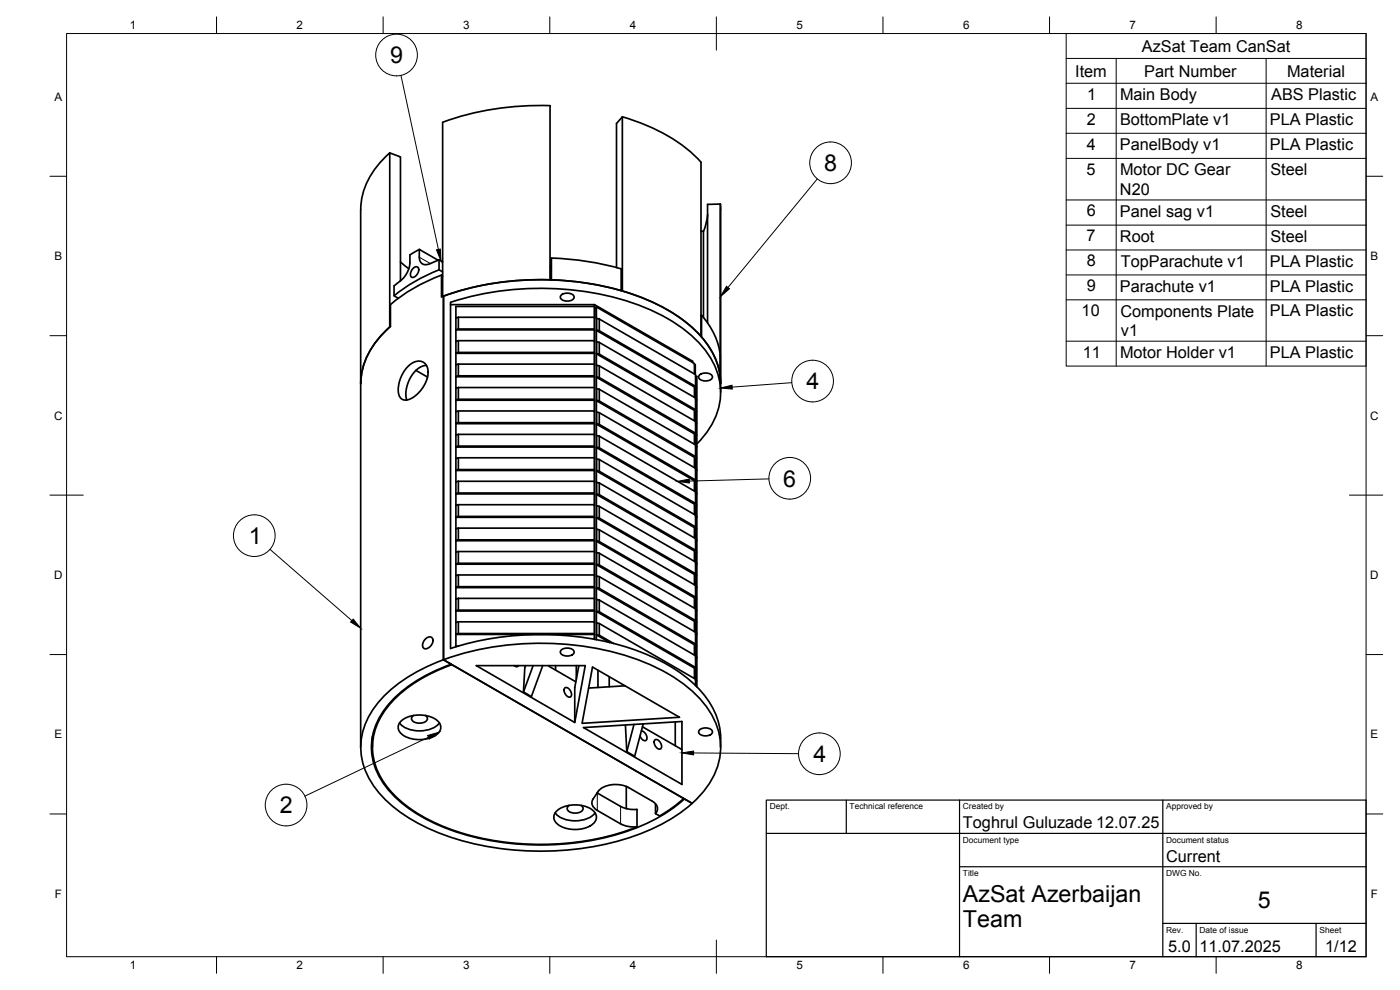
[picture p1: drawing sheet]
<svg xmlns="http://www.w3.org/2000/svg" width="420mm" height="297mm" viewBox="0 0 420 297" stroke-linecap="round" stroke-linejoin="round" font-family="sans-serif">
<!-- layer: Visible -->
<g fill="none" stroke="#000" stroke-width=".51">
<path d="M165.1 31.7v52.3M165.1 31.7a85.9 85.9 0 0 0-32.2 5l-.1 52.3M186.8 35.1a50.3 50.3 0 0 1 23.6 13.6v52.3M117 45.9a23 23 0 0 0-8.7 16.9l-.1 161.4M120.2 78.6l2.5 2M125.9 74.8l-2.9 1.7v2.7l-.4 1.6-.9 1.8-1.5 1.6M131.5 78.1l-5.7-3.3 .1 2.7 .4 1.2 .4 .4 .8 .3 1.6-.3M131.8 78l-2.6 1.1M132.8 78.6l-1-.7v3l1 .7M165.1 79.9h.2M165.5 77.4l4.7 .3 6.1 .7 5.9 1.2 4.2 1.1M210.4 69.3l.7 .1v25.9"/>
<path d="M212.4 64.4l-.4 2.1-.9 2.9M216.2 61.2l.1 1.6M216.3 62.9v54.8M118.3 85.8v3l1.2 .7M120.2 84.2l-1.9 1.6M123.9 80.7l.5-.5 .7-.2 .5 .4 .1 .7-.8 1.5-.5 .5-.7 .1-.4-.3-.1-.7zM131.8 80.9a50.3 50.3 0 0 0-13.5 7.8M132.5 82.6v6.5M132.5 82.6l.3 .3M132.5 82.5a50.9 50.9 0 0 0-15.3 8.9v6.5a23.1 23.1 0 0 0-8.9 17.2 23 23 0 0 1 8.7-17v-52.2l3.2 1.2v37.2M133.1 88.9v109.1M133.1 88.9a87.7 87.7 0 0 1 62.1 1.5 38.3 38.3 0 0 1 18.5 15.2 19.5 19.5 0 0 1 2.6 9.5l-.1-1.6"/>
<path d="M133.1 88.9l-.6 .2M135.2 91.4h43.2v.6M136.8 98.9v3.5M137.6 98.7h40.8v.3h-41.6M137.6 95.2h40.8v3.5M137.6 95.2v3.5M137.6 95.2l-.8 .2M137.6 98.7l-.8 .2M165.1 84a85.9 85.9 0 0 0-32.2 4.9M165.2 84l.3-6.5v6.5M165.5 84l4.7 .2 6.1 .8 5.9 1.1 4.2 1.1M168.4 88.6a2.75 2.75 0 0 1 3.9 .4 1.86 1.86 0 0 1-2.6 1.3 1.19 1.19 0 0 1-1.2-.4 1.19 1.19 0 0 1-.1-1.3z"/>
<path d="M178.4 95.2v-3.2h-41.6v6.9M178.4 91.4l29.5 17v.4M178.4 99v3.2M179 92.1l29.4 17v3.1M179.1 95.6v10.5M179.1 95.6l-.1-3.5-.6 .3v99.4v-1.4M179.1 95.6l.8 .1M179.1 99.1l.8 .1M179.9 95.7v3.5l28.8 16.7-.3 .2-29.4-17M179.9 95.7l28.8 16.7v3.5M185 80.3v-43.3l1.8-1.9v52.2M186.4 80.7v6.5"/>
<path d="M186.8 87.3a50.3 50.3 0 0 1 23.6 13.6M210.4 94.7l.1-.1v6.6M210.6 94.6a22 22 0 0 1 5.6 12.1M212.3 96.9v-35.6l3.9-.1v52.3M122.3 110.1l2.2-1.5 1.1-.3 1.2 .2 1.3 1.3 .3 1 .1 1.4-.9 2.8-1.7 2.6-2.5 2-1.9 .4-.9-.3-.7-.8-.4-1.2v-1.5l1-3.4zM124.8 111.1l3.5 2M124.9 111.1v.1M128 109.7l-1.5 .3-1.4 .9-2.1 2.6-.7 1.7-.4 1.9-.1 1.5 .3 1.4M136.8 113v3.5M136.8 102.4v10.6M136.8 116.5v3.5M136.8 113h41.6"/>
<path d="M136.8 105.9l.8-.2h40.8v.3zM137.6 102.2h40.8v3.5M137.6 102.2v3.5M137.6 109.2v3.6M137.6 116.3v3.5M137.6 109.2h40.8M137.6 116.3h40.8M137.6 112.8h40.8M137.6 119.8h40.8M137.6 116.3l-.8 .2M137.6 102.2l-.8 .2M137.6 109.2l-.8 .3"/>
<path d="M137.6 119.8l-.8 .2M137.6 112.8l-.8 .2M178.4 106v17.3M179 106.2l.1 3.4M179 113.2l29.4 17M179.1 106.1l29.3 17 .3-.2-28.8-16.6M179.1 116.7v7M179.1 113.1v3.6M179.1 109.6v3.5M179.1 116.6l.8 .2M179.1 102.6l.8 .1M179.1 109.6l.8 .2"/>
<path d="M179.1 106.1l.8 .2M179.1 113.1l.8 .2M179.9 102.8l28.8 16.6v3.5M179.9 109.8l28.8 16.7v3.5l-.3 .2v3.1M179.9 116.8l28.8 16.7v3.5l-.3 .2v3.1M179.9 102.8v3.5M179.9 109.8v3.5M179.9 116.8v3.5l28.8 16.7M179.9 113.3l28.8 16.7M208.4 109.4h.3v3M208.4 116.1v3.1M208.7 119.4v-3h.4v3.6"/>
<path d="M208.7 112.9h.4v3.5M208.7 120h.4M209.1 120v3.5M209.9 112.6a2.75 2.75 0 0 1 3.9 .3 1.86 1.86 0 0 1-2.6 1.4 1.19 1.19 0 0 1-1.2-.5 1.19 1.19 0 0 1-.1-1.2zM210.6 101.1a22 22 0 0 1 5.6 12.1M136.8 120v3.5M136.8 123.5v3.5M136.8 127.1v7M136.8 134.1v7M136.8 120.1h41.6M137.6 133.8h40.8v.3h-41.6M137.6 130.3h40.8v3.5"/>
<path d="M137.6 126.8h40.8v.3l-41.6-.1M137.6 123.3h40.8v3.5M137.6 123.3v3.5M137.6 130.3v3.5M137.6 137.4v3.5M137.6 137.4h40.8M137.6 123.3l-.8 .2M137.6 130.3l-.8 .2M137.6 137.4l-.8 .2M137.6 126.8l-.8 .2M137.6 133.8l-.8 .3M178.4 134.1v17.3"/>
<path d="M178.4 127.1v3.2M179 127.2l.1 3.5M179 134.3l.1 3.4M179 120.2l29.4 17M179.1 134.2l29.3 17.1 .3-.2-28.8-16.7M179.1 127.2l29.3 17 .3-.2-28.8-16.7M179.1 137.7v7.1M179.1 123.7v3.5M179.1 130.7v3.5M179.1 123.7l.8 .1M179.1 130.7l.8 .1M179.1 137.7l.8 .2"/>
<path d="M179.1 120.2l.8 .1M179.1 127.2l.8 .1M179.1 134.2l.8 .2M179.9 130.9l28.8 16.6v3.6M179.9 123.8l28.8 16.7v3.5M179.9 137.9l28.8 16.7v3.5l-.3 .2v3.1M179.9 123.8v3.5M179.9 130.9v3.5M179.9 137.9v3.5l28.8 16.7M208.4 123.1v3.2M208.7 126.4v-2.9h.4v3.5h-.4M208.7 134h.4"/>
<path d="M209.1 134v3.5h-.4v3M209.1 127v3.5h-.4v2.9M209.1 130.5v3.5M209.1 137.5v7.1M209.2 133.2a20.9 20.9 0 0 0 6.6-19.7 28.3 28.3 0 0 0-13.2-16.5 75 75 0 0 0-39.1-10.5 86.6 86.6 0 0 0-28.3 4.2v103.9M136.8 148.1v3.5M136.8 141.1v3.5M136.8 144.6v3.5M136.8 151.6v3.5M136.8 155.2v7M136.8 141.2h41.6M136.8 148.2h41.6"/>
<path d="M137.6 158.5h40.8v3.5M137.6 154.9h40.8v.3l-41.6-.1M137.6 151.4h40.8v3.5M137.6 151.4v3.5M137.6 158.5v3.5M137.6 140.9h40.8M137.6 144.4l-.8 .2M137.6 151.4l-.8 .2M137.6 158.4l-.8 .2M137.6 147.9l-.8 .2M137.6 154.9l-.8 .2M137.6 140.9l-.8 .2"/>
<path d="M178.4 144.4h-40.8v3.5h40.8M178.4 155.2v3.3M179 155.3l.1 3.5M179 141.3l29.4 17M179 148.3l29.4 17M179.1 158.8l-.1 3.6 29.4 17 .3-.2-28.8-16.7v-3.5M179.1 155.3l29.3 17 .3-.2-28.8-16.6M179.1 148.3v3.5M179.1 144.8v3.5M179.1 151.8v3.5M179.1 144.7l.8 .2M179.1 151.8l.8 .1"/>
<path d="M179.1 158.8l.8 .2M179.1 148.3l.8 .1M179.1 155.3l.8 .1M179.1 141.2l.8 .2M179.9 159l28.8 16.6v3.6M179.9 151.9l28.8 16.7v3.5M179.9 144.9l28.8 16.7v3.5l-.3 .2v3.1M179.9 144.9v3.5M179.9 151.9v3.6M179.9 148.4l28.8 16.7M208.4 144.2v3.1M208.4 151.3v3.1"/>
<path d="M208.7 154.5v-2.9h.4v3.5M208.7 147.5v-2.9h.4v3.5M208.7 155.1h.4M208.7 148.1h.4M208.7 141h.4M209.1 155.1v3.5h-.4v3M209.1 148.1v3.5M209.1 158.6v3.5M136.8 176.2v14.1M136.8 169.2v3.5M136.8 162.2v7M136.8 172.7v3.5"/>
<path d="M136.8 169.3h41.6M136.8 176.3h41.6M137.6 162h40.8v.2h-41.6M137.6 179.5h40.8v3.6M137.6 172.5v3.5M137.6 179.5v3.6M137.6 172.5h40.8M137.6 176h40.8M137.6 172.5l-.8 .2M137.6 179.5l-.8 .2M137.6 165.5l-.8 .2M137.6 176l-.8 .2"/>
<path d="M137.6 162l-.8 .2M137.6 169l-.8 .2M178.4 162.2v17.3M178.4 165.5h-40.8v3.5h40.8M179 162.4l.1 3.4M179 169.4l29.4 17M179 176.4l29.4 17M179.1 179.9l-.1 3.6 29.4 17 .3-.2-28.8-16.7v-3.5M179.1 176.4v3.5M179.1 169.4v3.5M179.1 165.8v3.6M179.1 172.9v3.5"/>
<path d="M179.1 172.9l.8 .1M179.1 179.9l.8 .1M179.1 165.8l.8 .2M179.1 176.4l.8 .1M179.1 162.3l.8 .2M179.1 169.3l.8 .2M179.9 166l28.8 16.7v3.5l-.3 .2v3.1M179.9 173l28.8 16.7v3.5l-.3 .2v3.1M179.9 166v3.5M179.9 173v3.5M179.9 169.5l28.8 16.7M179.9 176.5l28.8 16.7"/>
<path d="M208.4 172.3v3.2M208.4 179.4v3.1M208.7 175.6v-2.9h.4v3.5M208.7 162.1h.4M208.7 176.2h.4M208.7 169.1h.4M209.1 162.1v3.5h-.4v3M209.1 165.6v7.1M209.1 176.2v3.5M127.5 191.9l1.3-.8 .7 .1 .4 .7-.1 .9-.4 .9-.7 .6-.9 .4-.8-.3-.2-.7 .2-.8zM133.1 198l74.6 43-2.3-1.3M135.2 194.6a88.3 88.3 0 0 1 58.9 1.8 39.4 39.4 0 0 1 19.5 15.5 19.6 19.6 0 0 1 2.7 9.7"/>
<path d="M135.4 199.3a42 42 0 0 0-20.2 13.8 18.5 18.5 0 0 0 1.6 24.2 47.3 47.3 0 0 0 22.8 13.2 82 82 0 0 0 55.3-3.8l5.7-3.3 4.8-3.7M135.7 199.4a41 41 0 0 0-20.4 14 18.2 18.2 0 0 0 1 22.8 44.1 44.1 0 0 0 21.3 13.4 82.8 82.8 0 0 0 53.6-1.5v-5.3h-2.3l-2.1-.6-7.5-4.3M136.8 190.4v3.7M136.8 193.9h.7M137.6 190.1h40.8v.3l-41.6-.1M137.6 190.1v-3.5h40.8v3.5M137.6 183.1h40.8v.2h-41.6M137.6 186.5l-.8 .3M137.6 183l-.8 .2M137.6 190.1l-.8 .2M154.3 199.7l.8 .3 .5-.3M157.7 199.7l-.2 .6-.4 7.3 2.4 1.4 3.4-9.3"/>
<path d="M160 199.7l-2.9 7.9M164.7 199.7v.2l8.1 4.7M166.7 199.7l.1 1.3M168.4 195.1a2.75 2.75 0 0 1 3.9 .4 1.86 1.86 0 0 1-2.6 1.3 1.19 1.19 0 0 1-1.2-.4 1.19 1.19 0 0 1-.1-1.3zM173 199.7v4.1M173.7 199.7l-1.2 6.6v10.5l-29.6-17.1h32.7l-3.1 17.1M178.4 183.3v3.3M179 183.5l.1 3.4M179 190.5v1.4M179.1 190.4l3.9 2.4M179.1 186.9v3.5M179.1 186.9l.8 .2"/>
<path d="M179.1 183.4l.8 .2M179.1 190.4l.8 .2M179.9 190.6v-3.5l28.8 16.7v1.9M179.9 180.1l28.8 16.7v3.5M179.9 190.6l4.3 2.5M208.7 182.6v-2.9h.4v3.5M208.7 183.2h.4M208.7 190.2h.4M208.7 197.3h.4M209.1 190.2v3.5h-.4v3M209.1 183.2v3.5h-.4v3M209.1 186.7v3.5"/>
<path d="M209.1 193.7v7.1M116.1 208a57.8 57.8 0 0 1 28.2-13.2 87.3 87.3 0 0 1 51.5 4.9 37.9 37.9 0 0 1 17.9 15 19.5 19.5 0 0 1-2.8 23 49.8 49.8 0 0 1-24.9 14.5 88 88 0 0 1-56.7-3.3 37.9 37.9 0 0 1-18.7-15.6 19.4 19.4 0 0 1 2.7-22.2zM119.9 216.9a8.9 8.9 0 0 0 10.4 1.4l1.6-1.4M120.6 216.1a9.2 9.2 0 0 1 11.1 .6 2.63 2.63 0 0 1-1.3 4.1 9.2 9.2 0 0 1-10.3-1 2.45 2.45 0 0 1 .5-3.7zM124.1 214.7a1.14 1.14 0 0 0-.6 1.3 1.14 1.14 0 0 0 1.2 .8 2.73 2.73 0 0 0 3.6-1.2l-.6-.9M169.5 206.4a1.78 1.78 0 0 1 2 2.4 .96 .96 0 0 1-1 .4 .96 .96 0 0 1-.8-.8l-.4-1.3zM175.1 218.3l29.6-1.8v18.9zM177.8 200.1l26.1 15.1-29.2 1.8zM179.5 201.1v5.2M182.8 203v3.1M187.6 205.8l-10.9 .6M190.3 217.4l-2.2 8.1"/>
<path d="M192.5 219.3a1.99 1.99 0 0 1 1.4 2.8 1.54 1.54 0 0 1-1.8-1.2M192.8 218.1l11.9 6.8M193 217.2l-2.5 9.7-2.4-1.4-.3-8M202.6 216.6v7.1M208.4 200.5v3.1M208.7 203.7v-2.9h.4v5.3M208.7 204.3h.4M209.9 219.1a2.75 2.75 0 0 1 3.9 .3 1.86 1.86 0 0 1-2.6 1.4 1.19 1.19 0 0 1-1.2-.5 1.19 1.19 0 0 1-.1-1.2zM111.8 220.9v3.3M179.2 237.9h.1M188 236v6.6M196.5 222a1.78 1.78 0 0 1 2 2.4 .96 .96 0 0 1-1 .4 .96 .96 0 0 1-.7-.8l-.5-1.3z"/>
<path d="M205.2 239.6l-3 2.4-4.2 2.8M216.3 221.6v2.6M166.6 243.9a8.9 8.9 0 0 0 10.4 1.4l1.6-1.4M167.3 243.1a9.2 9.2 0 0 1 11.1 .6 2.63 2.63 0 0 1-1.3 4.1 9.2 9.2 0 0 1-10.3-1.1 2.45 2.45 0 0 1 .5-3.6zM170.8 241.6a1.14 1.14 0 0 0-.6 1.4 1.14 1.14 0 0 0 1.2 .8 2.73 2.73 0 0 0 3.6-1.2l-.6-1M186.3 247.2l1.9 .7 3 .2M195.7 240.4l-7-4.1a7.9 7.9 0 0 0-9.2 1.1l-1.5 2.3a2.32 2.32 0 0 0 1.3 3.5l6.9 4M195.7 240.3a2.36 2.36 0 0 1 1 3.8M196.7 241.2v2.9M196.7 244.1l1.3 .7"/>
</g>
<!-- layer: Visible Narrow -->
<path d="M125.8 77.2l3.3 1.9M179.3 237.9v5.3M186.2 242v5.2" fill="none" stroke="#000" stroke-width=".3"/>
<!-- layer: BORDER -->
<g fill="none" stroke="#000" stroke-width=".3">
<path d="M20 10.1h390v276.9h-390zM65 5.1v5M115 5.1v5M165 5.1v5M215 5.1v10M265 5.1v5M315 5.1v5M365 5.1v5M15 52.9h5M410 52.9h5M15 100.7h5M410 100.7h5"/>
<path d="M15 148.6h10M405 148.6h10M15 196.4h5M410 196.4h5M15 244.2h5M410 244.2h5M65 287v5M115 287v5M165 287v5M215 282.1v9.9M265 287v5M315 287v5"/>
<path d="M365 287v5"/>
</g>
<!-- layer: TITLEBLOCK -->
<path d="M230 240.1h180v46.9h-180zM230 250h180M254 240.1v9.9M288 240.1v46.9M349 240.1v46.9M288 260.1h122M349 277.1h61M359 277.1v9.9M395 277.1v9.9" fill="none" stroke="#000" stroke-width=".36"/>
<!-- layer: Parts Lists -->
<g fill="none" stroke="#000" stroke-width=".3">
<path d="M320 10.1h90v99.7h-90zM320 17.5h90M335 17.5v92.3M380 17.5v92.3M320 25h90M320 32.5h90M320 40h90M320 47.5h90M320 60h90M320 67.5h90M320 75h90M320 82.5h90"/>
<path d="M320 90h90M320 102.4h90"/>
</g>
<!-- layer: Balloons -->
<g fill="none" stroke="#000" stroke-width=".3">
<circle cx="119" cy="16.5" r="6.3"/>
<circle cx="249.3" cy="48.8" r="6.3"/>
<circle cx="243.9" cy="114.3" r="6.3"/>
<circle cx="237" cy="143.5" r="6.3"/>
<circle cx="76.3" cy="160.7" r="6.3"/>
<circle cx="245.9" cy="226.2" r="6.3"/>
<circle cx="85.9" cy="241.6" r="6.3"/>
</g>
<!-- layer: 0 -->
<path d="M131 75l1.1-.3 .2 3.6zM218 85.9l.9 .7-2.7 2.4zM216.2 116.4l3.5-.8 .1 1.1zM203.4 144.4l3.5-.7v1.2zM106 185.8l2.2 2.7-3-1.9zM128.3 220.7l3.4-1-2.9 2zM204.6 225.9l3.6-.6v1.2z" fill="#000" stroke="#000" stroke-width=".3"/>
<path d="M120.3 22.6l11.3 52.3M245.3 53.7l-26.8 32.6M237.6 114.8l-17.9 1.3M230.8 143.7l-23.9 .6M81 164.8l24.6 21.4M128.6 221.2l-37.1 17.7M208.2 225.9l31.4 .2" fill="none" stroke="#000" stroke-width=".3"/>
<g font-size="7">
<text x="117.1" y="19">9</text>
<text x="247.3" y="51.3">8</text>
<text x="242" y="116.8">4</text>
<text x="235.1" y="146">6</text>
<text x="74.6" y="163.2">1</text>
<text x="244.1" y="228.7">4</text>
<text x="84" y="244.1">2</text>
<text x="289" y="270.6">AzSat Azerbaijan</text>
<text x="377.5" y="272.3">5</text>
<text x="289" y="278.1">Team</text>
</g>
<g font-size="4.9">
<text x="342.7" y="15.5">AzSat Team CanSat</text>
<text x="322.7" y="23">Item</text>
<text x="343.4" y="23">Part Number</text>
<text x="386.3" y="23">Material</text>
<text x="326.3" y="29.9">1</text>
<text x="336.1" y="30">Main Body</text>
<text x="381.5" y="30">ABS Plastic</text>
<text x="326.2" y="37.4">2</text>
<text x="336.1" y="37.5">BottomPlate v1</text>
<text x="381.1" y="37.5">PLA Plastic</text>
<text x="326.2" y="44.9">4</text>
<text x="336.1" y="45">PanelBody v1</text>
<text x="381.1" y="45">PLA Plastic</text>
<text x="326.1" y="52.4">5</text>
<text x="336.1" y="52.6">Motor DC Gear</text>
<text x="381.3" y="52.6">Steel</text>
<text x="336.1" y="58.4">N20</text>
<text x="326.1" y="64.9">6</text>
<text x="336.1" y="65">Panel sag v1</text>
<text x="381.3" y="65.1">Steel</text>
<text x="326.1" y="72.4">7</text>
<text x="336.1" y="72.5">Root</text>
<text x="381.3" y="72.6">Steel</text>
<text x="326.1" y="79.9">8</text>
<text x="336.4" y="80">TopParachute v1</text>
<text x="381.1" y="80">PLA Plastic</text>
<text x="326.1" y="87.4">9</text>
<text x="336.1" y="87.5">Parachute v1</text>
<text x="381.1" y="87.5">PLA Plastic</text>
<text x="324.6" y="94.9">10</text>
<text x="336.2" y="95">Components Plate</text>
<text x="381.1" y="95">PLA Plastic</text>
<text x="336.4" y="100.9">v1</text>
<text x="325" y="107.3">11</text>
<text x="336.1" y="107.4">Motor Holder v1</text>
<text x="381.1" y="107.4">PLA Plastic</text>
<text x="289" y="248.5">Toghrul Guluzade 12.07.25</text>
<text x="350" y="258.6">Current</text>
<text x="350.6" y="285.7">5.0</text>
<text x="360" y="285.5">11.07.2025</text>
<text x="397.7" y="285.7">1/12</text>
</g>
<g font-size="3.5">
<text x="39" y="8.8">1</text>
<text x="89" y="8.8">2</text>
<text x="139" y="8.8">3</text>
<text x="189" y="8.8">4</text>
<text x="239" y="8.8">5</text>
<text x="289" y="8.8">6</text>
<text x="339" y="8.8">7</text>
<text x="389" y="8.8">8</text>
<text x="16.3" y="30.2">A</text>
<text x="411.3" y="30.2">A</text>
<text x="16.3" y="78">B</text>
<text x="411.3" y="78">B</text>
<text x="16.2" y="125.9">C</text>
<text x="411.2" y="125.9">C</text>
<text x="16.2" y="173.7">D</text>
<text x="411.2" y="173.7">D</text>
<text x="16.3" y="221.6">E</text>
<text x="411.3" y="221.6">E</text>
<text x="16.4" y="269.4">F</text>
<text x="411.4" y="269.4">F</text>
<text x="39" y="290.8">1</text>
<text x="89" y="290.8">2</text>
<text x="139" y="290.8">3</text>
<text x="189" y="290.8">4</text>
<text x="239" y="290.8">5</text>
<text x="289" y="290.8">6</text>
<text x="339" y="290.8">7</text>
<text x="389" y="290.8">8</text>
</g>
<g font-size="2.5">
<text x="231" y="242.9">Dept.</text>
<text x="255" y="242.9">Technical reference</text>
<text x="289" y="242.9">Created by</text>
<text x="350" y="242.9">Approved by</text>
<text x="289" y="252.8">Document type</text>
<text x="350" y="252.8">Document status</text>
<text x="289" y="262.9">Title</text>
<text x="350" y="262.9">DWG No.</text>
<text x="350" y="279.9">Rev.</text>
<text x="360" y="279.9">Date of issue</text>
<text x="396" y="279.9">Sheet</text>
</g>
</svg>
